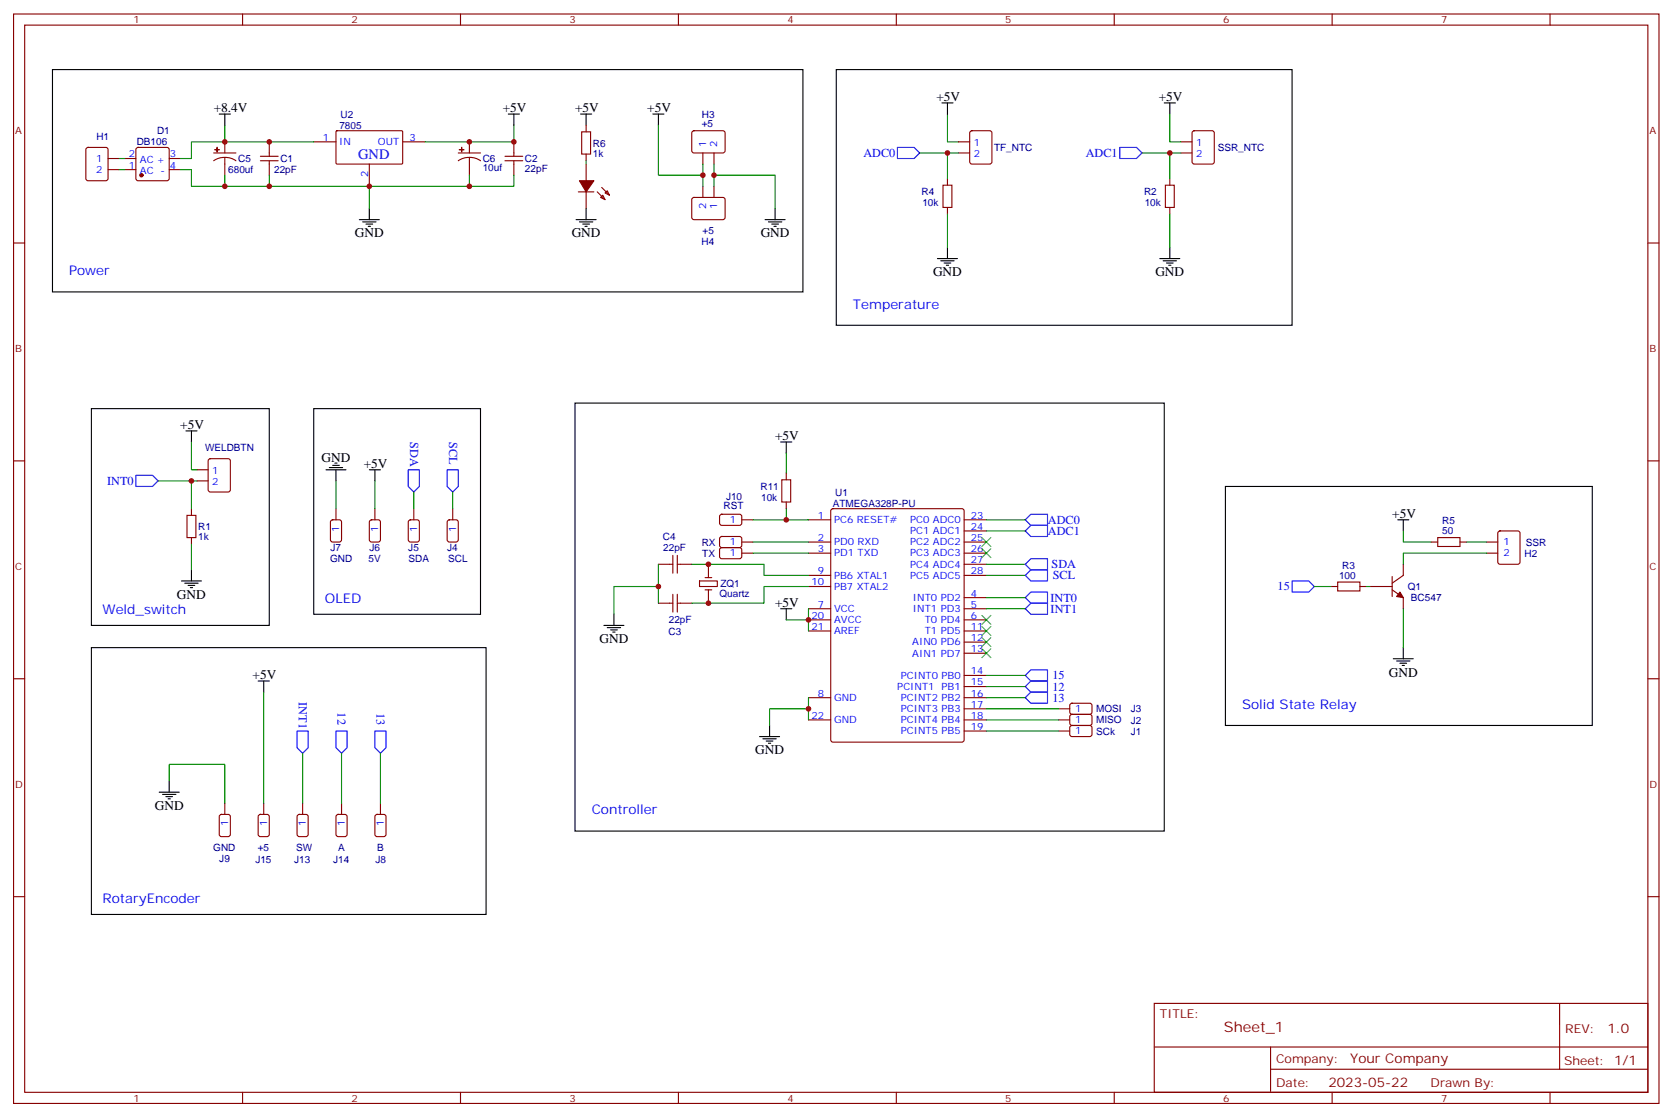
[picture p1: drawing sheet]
<svg xmlns="http://www.w3.org/2000/svg" width="531mm" height="354mm" viewBox="0 0 531 354" stroke-linecap="round" stroke-linejoin="round" font-family="sans-serif">
<g fill="none" stroke="#870000" stroke-width=".35">
<path d="M4.3 4.4h522.1v345.8h-522.1zM7.8 8h515.1v338.6h-515.1zM77 4.4v3.6M146.1 4.4v3.6M215.3 4.4v3.6M284.4 4.4v3.6M353.6 4.4v3.6M422.7 4.4v3.6M491.8 4.4v3.6M186 39.7v2.1M27.5 47l.4-.2h5.7l.6 .4 .1 9.5-.5 .6-5.9 .1-.6-.5-.1-9.4zM34.3 53.8h3.5"/>
<path d="M34.3 50.3h3.5M39.6 53.8h3.5M39.6 50.3h3.5M43.3 47l.5-.2h9.2l.5 .2 .2 .5v9.2l-.2 .5-.5 .2h-9.2l-.5-.3-.2-.4v-9.2zM53.7 53.8h3.5M53.7 50.3h3.5M67.8 48.5h7.1M71.3 50l1.9 .2 1.7 .8M71.3 50l-1.8 .2-1.7 .8M71.3 45v3.5M71.3 50v5.6M82.6 49.6h5.7"/>
<path d="M82.6 51h5.7M85.4 45v4.6M85.4 51v4.6M99.6 45h7M106.7 41.7l.3-.2h20.6l.2 .3-.1 10.1-.3 .2-20.6-.1-.2-.3zM117.2 52.1v7M127.8 45h7M145.4 48.5h7.1M148.9 50l1.9 .2 1.7 .8M148.9 50l-1.8 .2-1.7 .8M148.9 45v3.5M148.9 50v5.6"/>
<path d="M160.2 49.6h5.7M160.2 51h5.7M163.1 45v4.6M163.1 51v4.6M184.6 41.8h2.8v7.1h-2.8zM186 48.9v2.1M186 52.1v5.3M190.9 59.5l2.5 2.4M219.7 41.7l.5-.2h9.5l.4 .7-.1 5.9-.6 .4h-9.5l-.4-.7v-5.6zM223 48.5v3.6M223 59.1v3.6M226.6 48.5v3.6"/>
<path d="M226.6 59.1v3.6M299.2 58.8h2.8v7h-2.8zM300.6 56.7v2.1M304.2 45h3.5M304.2 48.5h3.5M307.9 41.7l.5-.2h5.6l.7 .4v9.5l-.4 .6-5.9 .1-.7-.5v-9.4zM369.8 58.8h2.8v7h-2.8zM371.2 56.7v2.1M374.7 45h3.5M374.7 48.5h3.5M378.5 41.7l.5-.2h5.6l.6 .4 .1 9.5-.5 .6-5.8 .1-.7-.5-.1-9.4zM4.3 77.1h3.5"/>
<path d="M183.5 60.9h5M186 60.9v5.3M189.5 60.9l2.5 2.5M191.3 61.9l.7 1.5-1.4-.7zM192.7 60.5l.7 1.4-1.4-.7zM219.7 62.9l.5-.2h9.5l.4 .7-.1 5.9-.6 .4-9.5-.1-.4-.6v-5.6zM300.6 65.8v2.1M371.2 65.8v2.1M522.9 77.1h3.5M4.3 146.3h3.5M62.5 149.1h3.5M62.5 152.6h3.5"/>
<path d="M66.3 145.8l.4-.2h5.7l.6 .4 .1 9.4-.5 .7h-5.9l-.6-.4-.1-9.4zM248.1 152.3h2.8v7h-2.8zM249.5 150.1v2.2M249.5 159.3v2.1M522.9 146.3h3.5M59.3 163.5h2.9v7.1h-2.9zM60.7 161.4v2.1M60.7 170.6v2.1M105.1 165.2l.5-.2h2.1l.6 .4 .1 5.9-.5 .7h-2.3l-.7-.4-.1-5.9zM106.6 161.4v3.6M117.4 165.2l.5-.2h2.1l.7 .4v5.9l-.4 .7h-2.4l-.7-.4v-5.9zM119 161.4v3.6"/>
<path d="M129.8 165.2l.4-.2h2.2l.6 .4 .1 5.9-.5 .7h-2.4l-.6-.4-.1-5.9zM131.3 161.4v3.6M142.1 165.2l.5-.2h2.1l.7 .4v5.9l-.4 .7h-2.4l-.7-.4v-5.9zM143.7 161.4v3.6M208.9 179.1h4.6M213.5 176.2v5.7M214.9 179.1h4.6M214.9 176.2v5.7M224.8 179.1v4.2M228.6 163.4l.4-.2 5.9 .1 .5 .6-.1 2.4-.6 .4h-6l-.4-.7v-2.1zM228.6 174l.4-.2h5.9l.5 .7-.1 2.4-.6 .4-6-.1-.4-.6v-2.1zM228.6 170.5l.4-.2h5.9l.5 .7-.1 2.3-.6 .5-6-.1-.4-.6v-2.1z"/>
<path d="M235.4 165h3.5M235.4 172h3.5M235.4 175.5h3.5M256.5 165h7.1M256.5 172h7.1M256.5 175.5h7.1M263.8 161.6l.5-.2h40.9l.7 .5v72.9l-.4 .7h-41.2l-.6-.4-.1-73zM305.9 165h7.1M305.9 172h7.1M305.9 175.5h7.1M305.9 168.5h7.1M305.9 179.1h7.1"/>
<path d="M445.3 179.1v3.5l-3.6 2.5M454.1 172h2.1M456.2 170.6h7.1v2.8h-7.1zM463.3 172h2.1M471.7 172h3.6M471.7 175.5h3.6M475.5 168.7l.5-.2h5.6l.7 .4v9.5l-.4 .6-5.9 .1-.7-.5v-9.4zM208.9 191.4h4.6M213.5 188.6v5.6M214.9 188.6v5.6M214.9 191.4h4.6M222 184.4h5.6v1.7h-5.6z"/>
<path d="M223.7 183.3h2.1M223.7 187.2h2.1M224.8 187.2v4.2M256.5 193.2h7.1M256.5 196.7h7.1M256.5 182.6h7.1M256.5 186.1h7.1M305.9 189.7h7.1M305.9 193.2h7.1M305.9 196.7h7.1M305.9 182.6h7.1M422.3 186.1h2.2"/>
<path d="M424.5 184.7h7v2.8h-7zM431.5 186.1h2.1M434.7 186.1h7M441.7 187.2l3.6 2.5v3.5M441.7 183v6.3M4.3 215.4h3.5M256.5 200.2h7.1M305.9 200.2h7.1M305.9 203.8h7.1M305.9 207.3h7.1M305.9 214.3h7.1M305.9 217.9h7.1"/>
<path d="M522.9 215.4h3.5M256.5 221.4h7.1M256.5 228.5h7.1M305.9 221.4h7.1M305.9 224.9h7.1M305.9 228.5h7.1M305.9 232h7.1M335.9 224.9h3.5M335.9 228.5h3.5M335.9 232h3.5M339.7 230.4l.4-.2 6 .1 .4 .6-.1 2.4-.6 .5-5.9-.1-.5-.7v-2.1zM339.7 226.9l.4-.2 6 .1 .4 .6-.1 2.4-.6 .4h-5.9l-.5-.7v-2.1z"/>
<path d="M339.7 223.4l.4-.2h6l.4 .7-.1 2.4-.6 .4-5.9-.1-.5-.6v-2.1zM69.8 258.7l.5-.3h2.1l.6 .5 .1 5.9-.5 .6-2.3 .1-.7-.5v-5.8zM71.3 254.9v3.5M82.1 258.7l.5-.3h2.1l.7 .5v5.9l-.4 .6-2.4 .1-.6-.5-.1-5.8zM83.7 254.9v3.5M94.5 258.7l.5-.3h2.1l.6 .5 .1 5.9-.5 .6-2.3 .1-.7-.5v-5.8zM96 254.9v3.5M106.8 258.7l.5-.3h2.1l.7 .5v5.9l-.4 .6-2.4 .1-.6-.5-.1-5.8zM108.4 254.9v3.5M119.2 258.7l.5-.3h2.1l.6 .5 .1 5.9-.5 .6-2.3 .1-.7-.5v-5.8zM120.7 254.9v3.5M4.3 284.6h3.5"/>
<path d="M522.9 284.6h3.5M366.3 318.4h156.6v28.2h-156.6zM494.9 318.4v20.9M366.3 332.3h156.5M403.2 339.3h119.6M403.2 332.3v14.1M77 346.6v3.6M146.1 346.6v3.6M215.3 346.6v3.6M284.4 346.6v3.6M353.6 346.6v3.6M422.7 346.6v3.6"/>
<path d="M491.8 346.6v3.6"/>
</g>
<g fill="none" stroke="#008700" stroke-width=".35">
<path d="M71.3 39.7v5.3h28.3M163.1 39.7v5.3h-28.3M208.9 39.7v15.9h14.1M300.6 36.2v8.8h3.6M371.2 36.2v8.8h3.5M37.8 50.3h1.8M37.8 53.8h1.8M57.2 53.8h3.5v5.3h10.6M71.3 55.6v3.5h91.8v-3.5M71.3 45h-10.6v5.3h-3.5M85.4 55.6v3.5M117.2 59.1v7.1"/>
<path d="M148.9 55.6v3.5M186 51v1.1M223 52.1v7M226.6 55.6h19.4v10.6M226.6 52.1v7M291.8 48.5h12.4M300.6 48.5v8.2M362.4 48.5h12.3M371.2 48.5v8.2M300.6 67.9v10.6M371.2 67.9v10.6M50.2 152.6h10.5"/>
<path d="M60.7 140.3v8.8h1.8M62.5 152.6h-1.8v8.8M106.6 152.6v8.8M119 152.6v8.8M131.3 156.1v5.3M143.7 156.1v5.3M249.5 143.8v6.3M60.7 172.7v8.1M208.9 179.1v12.3M219.5 179.1h22.9v3.5h14.1M238.9 165h10.6M238.9 175.5h17.6"/>
<path d="M238.9 172h17.6M249.5 161.4v3.6h7M313 165h12.3M313 168.5h12.3M313 179.1h12.3M445.3 168.5v3.5h8.8M465.4 172h6.3M471.7 175.5h-26.4v3.6M208.9 186.1h-14.1v8.8M256.5 186.1h-14.1v5.3h-22.9M256.5 193.2v3.5h-7M256.5 196.7v3.5"/>
<path d="M313 182.6h12.3M313 189.7h12.3M313 193.2h12.3M417.1 186.1h5.2M433.6 186.1h1.1M445.3 193.2v12.3M83.7 219.6v35.3M313 214.3h12.3M313 217.9h12.3M96 239v15.9M108.4 239v15.9M120.7 239v15.9"/>
<path d="M256.5 224.9h-12.3v5.3M256.5 221.4v7.1M313 224.9h22.9M313 232h22.9M313 228.5h22.9M313 221.4h12.3M53.7 247.9v-5.3h17.6v12.3"/>
</g>
<g fill="none" stroke="#000" stroke-width=".35">
<path d="M16.7 22.1h238.1v70.5h-238.1zM69.6 36.2h3.5M71.3 36.2v3.5M161.3 36.2h3.5M163.1 36.2v3.5M184.2 36.2h3.5M186 36.2v3.5M207.2 36.2h3.5M208.9 36.2v3.5M265.4 22.1h144.6v81.1h-144.6zM298.9 32.7h3.5M300.6 32.7v3.5"/>
<path d="M369.4 32.7h3.6M371.2 32.7v3.5M114 69.7h6.4M115.1 70.4h4.2M116.1 71.1h2.2M116.8 71.8h.7M117.2 66.2v3.5M182.8 69.7h6.4M183.9 70.4h4.2M184.9 71.1h2.1M185.6 71.8h.7M186 66.2v3.5"/>
<path d="M242.8 69.7h6.3M243.8 70.4h4.3M244.9 71.1h2.1M245.6 71.8h.7M246 66.2v3.5M300.6 78.5v3.6M371.2 78.5v3.6M297.5 82.1h6.3M298.5 82.8h4.3M299.6 83.5h2.1M300.3 84.2h.7M368 82.1h6.4"/>
<path d="M369.1 82.8h4.2M370.1 83.5h2.2M370.8 84.2h.7M29 129.7h56.4v68.8h-56.4zM59 136.7h3.5M60.7 136.7v3.6M99.6 129.7h52.9v65.2h-52.9zM182.5 127.9h186.9v135.8h-186.9zM103.4 149.1h6.4M104.5 148.4h4.2M105.6 147.7h2.1M106.3 147h.7"/>
<path d="M106.6 149.1v3.5M117.2 149.1h3.5M119 149.1v3.5M247.7 140.3h3.5M249.5 140.3v3.5M388.8 154.4h116.4v75.8h-116.4zM443.5 165h3.5M445.3 165v3.5M57.6 184.4h6.3M58.6 185.1h4.3M59.7 185.8h2.1M60.4 186.5h.7"/>
<path d="M60.7 180.8v3.6M191.6 198.5h6.4M192.7 199.2h4.2M193.7 199.9h2.2M194.8 194.9v3.6M247.7 193.2h3.5M249.5 193.2v3.5M29 205.5h125.2v84.7h-125.2zM81.9 216.1h3.5M83.7 216.1v3.5M194.5 200.6h.7M442.1 209.1h6.4"/>
<path d="M443.2 209.8h4.2M444.2 210.5h2.1M444.9 211.2h.7M445.3 205.5v3.6M241 233.8h6.4M242.1 234.5h4.2M243.1 235.2h2.2M243.8 235.9h.7M244.2 230.2v3.6M50.5 251.4h6.4M51.6 252.1h4.2M52.6 252.8h2.2"/>
<path d="M53.3 253.5h.7M53.7 247.9v3.5"/>
</g>
<g fill="#870000" stroke="#870000" stroke-width=".35">
<path d="M68.2 47.5h1.4z"/>
<path d="M68.9 46.8v1.4z"/>
<path d="M145.8 47.5h1.4z"/>
<path d="M146.5 46.8v1.4z"/>
<path d="M444.2 187.9l1.1 1.8-2.1-.4z"/>
<path d="M183.9 57.4h4.6l-2.5 3.5z"/>
<circle cx="44.9" cy="55.6" r=".53"/>
</g>
<g fill="none" stroke="#00f" stroke-width=".35">
<path d="M284.8 46.8h5.3l1.7 1.7-1.7 1.8h-5.3zM355.3 46.8h5.3l1.8 1.7-1.8 1.8h-5.3zM43.1 150.8h5.3l1.8 1.8-1.8 1.8h-5.3zM129.5 149.1h3.6v5.3l-1.8 1.7-1.8-1.7zM141.9 149.1h3.5v5.3l-1.7 1.7-1.8-1.7zM327.1 163.2h5.3v3.5h-5.3l-1.8-1.7zM327.1 166.7h5.3v3.6h-5.3l-1.8-1.8zM327.1 177.3h5.3v3.5h-5.3l-1.8-1.7zM327.1 187.9h5.3v3.5h-5.3l-1.8-1.7zM327.1 191.4h5.3v3.5h-5.3l-1.8-1.7zM327.1 180.8h5.3v3.6h-5.3l-1.8-1.8zM410 184.4h5.3l1.8 1.7-1.8 1.8h-5.3z"/>
<path d="M327.1 216.1h5.3v3.5h-5.3l-1.8-1.7zM327.1 219.6h5.3v3.6h-5.3l-1.8-1.8zM327.1 212.6h5.3v3.5h-5.3l-1.8-1.8zM94.3 232h3.5v5.3l-1.8 1.7-1.7-1.7zM106.6 232h3.5v5.3l-1.7 1.7-1.8-1.7zM119 232h3.5v5.3l-1.8 1.7-1.7-1.7z"/>
</g>
<path d="M311.6 170.6l2.8 2.8M311.6 174.1l2.8 2.9M314.4 170.6l-2.8 2.8M314.4 174.1l-2.8 2.9M311.6 195.3l2.8 2.8M311.6 198.8l2.8 2.8M314.4 195.3l-2.8 2.8M314.4 198.8l-2.8 2.8M311.6 202.4l2.8 2.8M311.6 205.9l2.8 2.8M314.4 202.4l-2.8 2.8M314.4 205.9l-2.8 2.8" fill="none" stroke="#3c3" stroke-width=".35"/>
<g fill="#c00">
<circle cx="224.8" cy="179.1" r=".88"/>
<circle cx="208.9" cy="186.1" r=".88"/>
<circle cx="224.8" cy="191.4" r=".88"/>
<circle cx="256.5" cy="224.9" r=".88"/>
<circle cx="85.4" cy="45" r=".88"/>
<circle cx="148.9" cy="45" r=".88"/>
<circle cx="117.2" cy="59.1" r=".88"/>
<circle cx="85.4" cy="59.1" r=".88"/>
<circle cx="148.9" cy="59.1" r=".88"/>
<circle cx="163.1" cy="45" r=".88"/>
<circle cx="256.5" cy="196.7" r=".88"/>
<circle cx="249.5" cy="165" r=".88"/>
<circle cx="60.7" cy="152.6" r=".88"/>
<circle cx="300.6" cy="48.5" r=".88"/>
<circle cx="371.2" cy="48.5" r=".88"/>
<circle cx="71.3" cy="45" r=".88"/>
<circle cx="71.3" cy="59.1" r=".88"/>
<circle cx="226.6" cy="55.6" r=".88"/>
<circle cx="223" cy="55.6" r=".88"/>
</g>
<text font-size="4.6" fill="#00f" x="113.7" y="50.3">GND</text>
<text font-size="4.6" fill="#800" x="388.3" y="327.4">Sheet_1</text>
<g font-size="4.2">
<text x="67.8" y="35.5">+8.4V</text>
<text x="159.5" y="35.5">+5V</text>
<text x="182.5" y="35.5">+5V</text>
<text x="205.4" y="35.5">+5V</text>
<text x="297.1" y="32">+5V</text>
<text x="367.7" y="32">+5V</text>
<text x="112.6" y="75.4">GND</text>
<text x="181.4" y="75.4">GND</text>
<text x="241.4" y="75.4">GND</text>
<text x="296.1" y="87.7">GND</text>
<text x="366.6" y="87.7">GND</text>
<text x="57.2" y="136">+5V</text>
<text x="246" y="139.6">+5V</text>
<text x="102" y="146.6">GND</text>
<text x="115.4" y="148.4">+5V</text>
<text x="441.7" y="164.3">+5V</text>
<text x="56.2" y="190">GND</text>
<text x="246" y="192.5">+5V</text>
<text x="190.2" y="204.1">GND</text>
<text x="80.2" y="215.4">+5V</text>
<text x="440.7" y="214.7">GND</text>
<text x="239.6" y="239.4">GND</text>
<text x="49.1" y="257">GND</text>
</g>
<g font-size="4.2" fill="#00f">
<text x="21.9" y="87.3">Power</text>
<text x="270.7" y="97.9">Temperature</text>
<text x="103.1" y="191.4">OLED</text>
<text x="32.5" y="194.9">Weld_switch</text>
<text x="394.1" y="224.9">Solid State Relay</text>
<text x="187.7" y="258.4">Controller</text>
<text x="32.5" y="286.7">RotaryEncoder</text>
</g>
<g font-size="4.2" fill="#800">
<text x="510.1" y="327.7">1.0</text>
<text x="428.4" y="337.2">Your Company</text>
<text x="421.5" y="345">2023-05-22</text>
</g>
<g font-size="3.9" fill="#00f">
<text x="274" y="49.8">ADC0</text>
<text x="344.5" y="49.8">ADC1</text>
<text x="130.1" y="140.2" transform="rotate(90 130.1 140.2)">SDA</text>
<text x="142.5" y="140.2" transform="rotate(90 142.5 140.2)">SCL</text>
<text x="34" y="153.8">INT0</text>
<text x="332.5" y="166.2">ADC0</text>
<text x="332.5" y="169.7">ADC1</text>
<text x="333.7" y="180.3">SDA</text>
<text x="334.1" y="183.8">SCL</text>
<text x="333.3" y="190.9">INT0</text>
<text x="405.4" y="187.4">15</text>
<text x="333.4" y="194.4">INT1</text>
<text x="333.9" y="215.6">15</text>
<text x="333.9" y="219.1">12</text>
<text x="94.8" y="222.9" transform="rotate(90 94.8 222.9)">INT1</text>
<text x="107.1" y="226.1" transform="rotate(90 107.1 226.1)">12</text>
<text x="119.5" y="226.1" transform="rotate(90 119.5 226.1)">13</text>
<text x="333.9" y="222.7">13</text>
</g>
<g font-size="3.9" fill="#800">
<text x="368" y="323">TITLE:</text>
<text x="496.6" y="327.7">REV:</text>
<text x="404.9" y="337.2">Company:</text>
<text x="496.3" y="337.8">Sheet: 1/1</text>
<text x="404.9" y="344.9">Date:</text>
<text x="454" y="345">Drawn By:</text>
</g>
<g font-size="3.2" fill="#800">
<text x="42.4" y="7.4">1</text>
<text x="111.5" y="7.4">2</text>
<text x="180.7" y="7.4">3</text>
<text x="249.8" y="7.4">4</text>
<text x="319" y="7.4">5</text>
<text x="388.1" y="7.4">6</text>
<text x="457.3" y="7.4">7</text>
<text x="4.8" y="42.5">A</text>
<text x="523.4" y="42.5">A</text>
<text x="4.8" y="111.7">B</text>
<text x="523.4" y="111.7">B</text>
<text x="4.8" y="180.8">C</text>
<text x="523.4" y="180.8">C</text>
<text x="4.8" y="250">D</text>
<text x="523.4" y="250">D</text>
<text x="42.4" y="349.6">1</text>
<text x="111.5" y="349.6">2</text>
<text x="180.7" y="349.6">3</text>
<text x="249.8" y="349.6">4</text>
<text x="319" y="349.6">5</text>
<text x="388.1" y="349.6">6</text>
<text x="457.3" y="349.6">7</text>
</g>
<g font-size="3.2" fill="#000080">
<text x="107.7" y="40.9">7805</text>
<text x="108" y="37.3">U2</text>
<text x="222.7" y="40.4">+5</text>
<text x="222.7" y="37.3">H3</text>
<text x="30.6" y="44.4">H1</text>
<text x="43.4" y="46.1">DB106</text>
<text x="49.8" y="42.6">D1</text>
<text x="188.1" y="46.5">R6</text>
<text x="315.4" y="47.9">TF_NTC</text>
<text x="386.4" y="47.8">SSR_NTC</text>
<text x="75.6" y="51.5">C5</text>
<text x="89" y="51.4">C1</text>
<text x="153.2" y="51.5">C6</text>
<text x="166.6" y="51.4">C2</text>
<text x="188.1" y="49.7">1k</text>
<text x="72.4" y="55">680uf</text>
<text x="87" y="55">22pF</text>
<text x="153.2" y="54.4">10uf</text>
<text x="166.6" y="54.6">22pF</text>
<text x="292.5" y="62">R4</text>
<text x="292.7" y="65.5">10k</text>
<text x="363" y="62">R2</text>
<text x="363.2" y="65.5">10k</text>
<text x="222.6" y="77.9">H4</text>
<text x="222.9" y="74.4">+5</text>
<text x="65" y="143.2">WELDBTN</text>
<text x="241.3" y="155.5">R11</text>
<text x="229.6" y="161.7">RST</text>
<text x="230.4" y="158.7">J10</text>
<text x="241.5" y="159">10k</text>
<text x="264.3" y="160.8">ATMEGA328P-PU</text>
<text x="265" y="157.3">U1</text>
<text x="457.6" y="166.4">R5</text>
<text x="62.9" y="171.4">1k</text>
<text x="62.9" y="168.2">R1</text>
<text x="210.3" y="171.4">C4</text>
<text x="222.7" y="173.1">RX</text>
<text x="457.6" y="169.5">50</text>
<text x="484.2" y="173.2">SSR</text>
<text x="104.7" y="178.5">GND</text>
<text x="104.9" y="175">J7</text>
<text x="116.9" y="178.5">5V</text>
<text x="117.2" y="175">J6</text>
<text x="129.6" y="175">J5</text>
<text x="129.7" y="178.5">SDA</text>
<text x="141.9" y="175">J4</text>
<text x="142.2" y="178.5">SCL</text>
<text x="210.5" y="175">22pF</text>
<text x="222.8" y="176.7">TX</text>
<text x="483.7" y="176.7">H2</text>
<text x="424.9" y="183.7">100</text>
<text x="425.9" y="180.5">R3</text>
<text x="228.3" y="189.6">Quartz</text>
<text x="228.6" y="186.4">ZQ1</text>
<text x="446.7" y="187.3">Q1</text>
<text x="447.7" y="190.8">BC547</text>
<text x="212.2" y="197.8">22pF</text>
<text x="212.1" y="201.4">C3</text>
<text x="347.8" y="226.1">MOSI</text>
<text x="358.9" y="226.1">J3</text>
<text x="347.8" y="233.1">SCk</text>
<text x="347.8" y="229.6">MISO</text>
<text x="358.9" y="233.1">J1</text>
<text x="358.9" y="229.6">J2</text>
<text x="67.7" y="270.2">GND</text>
<text x="69.6" y="273.7">J9</text>
<text x="81" y="273.7">J15</text>
<text x="81.8" y="270.1">+5</text>
<text x="93.4" y="273.7">J13</text>
<text x="94" y="270.2">SW</text>
<text x="105.7" y="273.7">J14</text>
<text x="107.3" y="270.2">A</text>
<text x="119.1" y="273.7">J8</text>
<text x="119.7" y="270.2">B</text>
</g>
<g font-size="3.2" fill="#00f">
<text x="102.5" y="44.7">1</text>
<text x="107.7" y="46.1">IN</text>
<text x="119.9" y="46.1">OUT</text>
<text x="129.9" y="44.7">3</text>
<text x="224.1" y="46.8" transform="rotate(-90 224.1 46.8)">1</text>
<text x="227.6" y="46.8" transform="rotate(-90 227.6 46.8)">2</text>
<text x="309" y="46.4">1</text>
<text x="379.6" y="46.4">1</text>
<text x="30.5" y="51.4">1</text>
<text x="40.9" y="53.5">1</text>
<text x="40.9" y="50">2</text>
<text x="44.4" y="51.7">AC +</text>
<text x="53.9" y="50">3</text>
<text x="53.9" y="53.5">4</text>
<text x="309" y="50">2</text>
<text x="379.6" y="50">2</text>
<text x="30.5" y="54.9">2</text>
<text x="44.4" y="55.2">AC -</text>
<text x="116.8" y="56.2" transform="rotate(-90 116.8 56.2)">2</text>
<text x="224.1" y="66.4" transform="rotate(-90 224.1 66.4)">2</text>
<text x="227.6" y="66.4" transform="rotate(-90 227.6 66.4)">1</text>
<text x="67.3" y="150.5">1</text>
<text x="67.3" y="154">2</text>
<text x="231.6" y="166">1</text>
<text x="259.5" y="164.6">1</text>
<text x="264.7" y="166">PC6 RESET#</text>
<text x="288.8" y="166">PC0 ADC0</text>
<text x="308" y="164.6">23</text>
<text x="107.7" y="168.7" transform="rotate(-90 107.7 168.7)">1</text>
<text x="120" y="168.7" transform="rotate(-90 120 168.7)">1</text>
<text x="132.4" y="168.7" transform="rotate(-90 132.4 168.7)">1</text>
<text x="144.7" y="168.7" transform="rotate(-90 144.7 168.7)">1</text>
<text x="231.6" y="173.1">1</text>
<text x="259.5" y="171.7">2</text>
<text x="264.7" y="173.1">PD0 RXD</text>
<text x="288.8" y="169.5">PC1 ADC1</text>
<text x="288.8" y="173.1">PC2 ADC2</text>
<text x="308" y="168.1">24</text>
<text x="308" y="171.7">25</text>
<text x="477" y="173.1">1</text>
<text x="231.6" y="176.6">1</text>
<text x="259.5" y="175.2">3</text>
<text x="264.7" y="176.6">PD1 TXD</text>
<text x="288.8" y="176.6">PC3 ADC3</text>
<text x="308" y="175.2">26</text>
<text x="308" y="178.7">27</text>
<text x="477" y="176.6">2</text>
<text x="257.4" y="185.8">10</text>
<text x="259.5" y="182.2">9</text>
<text x="264.7" y="183.7">PB6 XTAL1</text>
<text x="288.8" y="180.1">PC4 ADC4</text>
<text x="288.8" y="183.7">PC5 ADC5</text>
<text x="308" y="182.2">28</text>
<text x="264.7" y="187.2">PB7 XTAL2</text>
<text x="289.7" y="190.7">INT0 PD2</text>
<text x="308" y="189.3">4</text>
<text x="257.4" y="196.4">20</text>
<text x="259.5" y="192.8">7</text>
<text x="264.7" y="194.2">VCC</text>
<text x="264.7" y="197.8">AVCC</text>
<text x="289.7" y="194.2">INT1 PD3</text>
<text x="293.4" y="197.8">T0 PD4</text>
<text x="308" y="192.8">5</text>
<text x="308" y="196.4">6</text>
<text x="257.4" y="199.9">21</text>
<text x="264.7" y="201.3">AREF</text>
<text x="293.4" y="201.3">T1 PD5</text>
<text x="308" y="199.9">11</text>
<text x="308" y="203.4">12</text>
<text x="289.5" y="204.8">AIN0 PD6</text>
<text x="289.5" y="208.4">AIN1 PD7</text>
<text x="308" y="206.9">13</text>
<text x="285.8" y="215.4">PCINT0 PB0</text>
<text x="308" y="214">14</text>
<text x="259.5" y="221.1">8</text>
<text x="284.7" y="218.9">PCINT1</text>
<text x="298.8" y="218.9">PB1</text>
<text x="308" y="217.5">15</text>
<text x="308" y="221.1">16</text>
<text x="264.7" y="222.5">GND</text>
<text x="285.8" y="222.5">PCINT2 PB2</text>
<text x="285.8" y="226">PCINT3 PB3</text>
<text x="308" y="224.6">17</text>
<text x="341.2" y="226">1</text>
<text x="257.4" y="228.1">22</text>
<text x="264.7" y="229.5">GND</text>
<text x="285.8" y="229.5">PCINT4 PB4</text>
<text x="285.8" y="233">PCINT5 PB5</text>
<text x="308" y="228.1">18</text>
<text x="308" y="231.6">19</text>
<text x="341.2" y="233">1</text>
<text x="341.2" y="229.5">1</text>
<text x="72.4" y="262.2" transform="rotate(-90 72.4 262.2)">1</text>
<text x="84.7" y="262.2" transform="rotate(-90 84.7 262.2)">1</text>
<text x="97.1" y="262.2" transform="rotate(-90 97.1 262.2)">1</text>
<text x="109.4" y="262.2" transform="rotate(-90 109.4 262.2)">1</text>
<text x="121.8" y="262.2" transform="rotate(-90 121.8 262.2)">1</text>
</g>
</svg>
